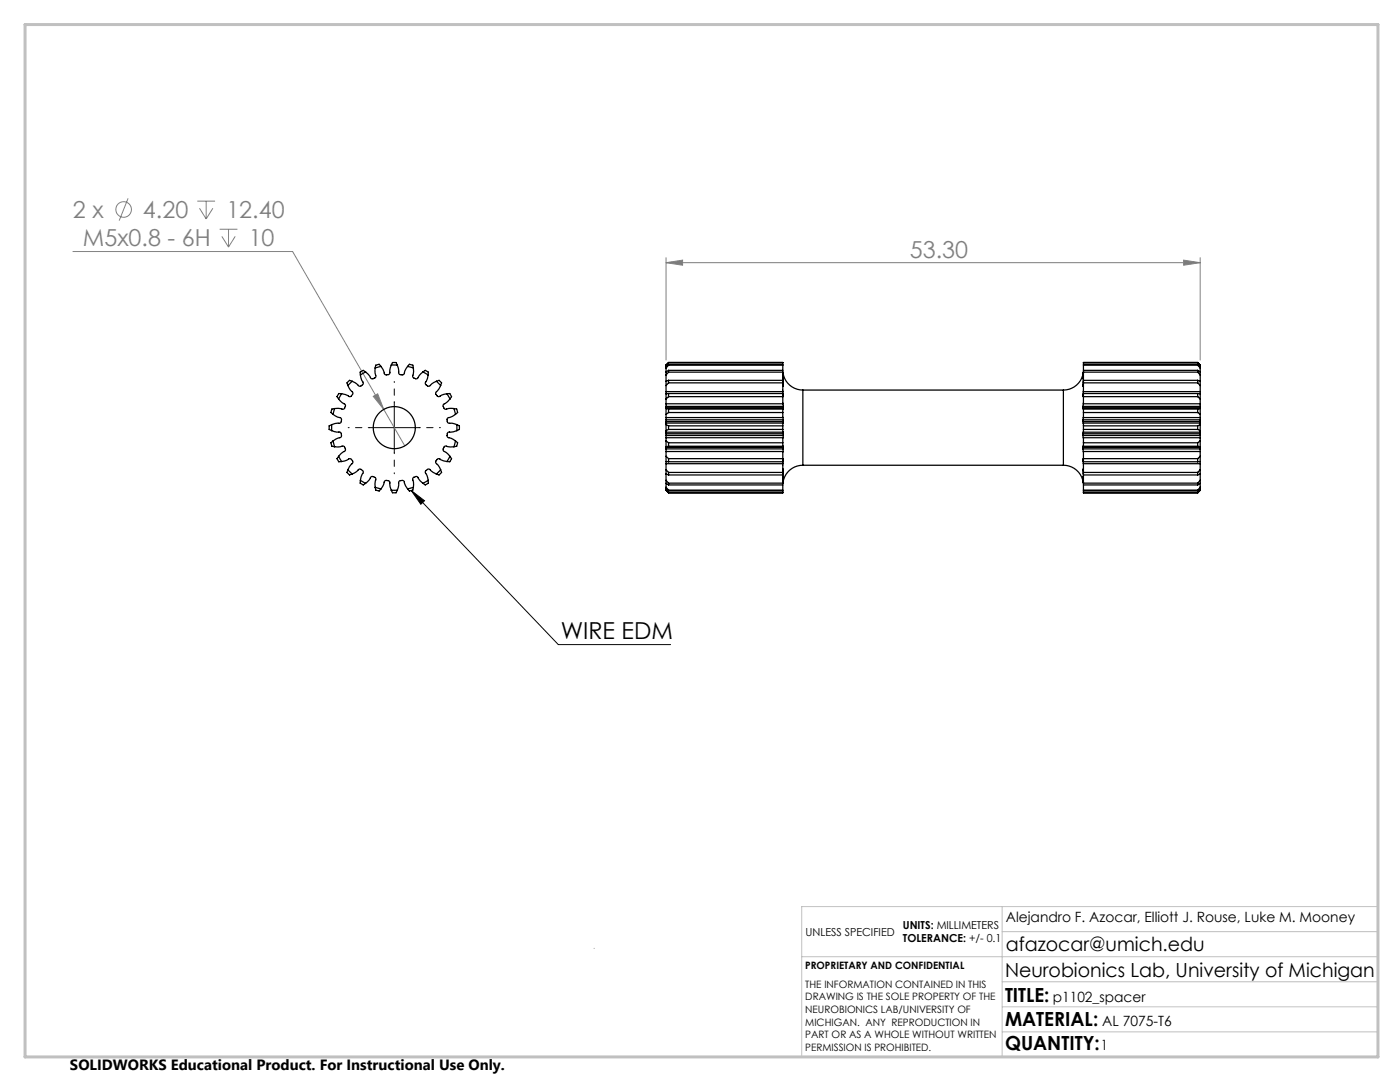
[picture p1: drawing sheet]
<svg xmlns="http://www.w3.org/2000/svg" width="279mm" height="216mm" viewBox="0 0 279 216" stroke-linecap="round" stroke-linejoin="round" font-family="sans-serif">
<g fill="none" stroke="#808080" stroke-width=".2">
<path d="M25.6 39.6l-1.8 4.4M14.5 50.2h43.9l22.4 38.8M39.4 40.1h3.5M39.8 41.6l1.3 2.1M41.1 40.1v3.6M42.5 41.6l-1.4 2.1M43.8 45.7h3.6M44.3 47.2l1.3 2.1M45.6 45.7v3.6M46.9 47.2l-1.3 2.1M132.9 52.4l3.3-.5v1zM132.9 51.4v20.4"/>
<path d="M132.9 52.4h106.6M236.2 51.9l3.3 .5-3.3 .5zM239.5 51.4v20.4M74.5 79.1l.9-.5 1.2 3.1z"/>
<circle cx="24.7" cy="41.8" r="1.56"/>
</g>
<path d="M73.7 85.3h10M78.7 80.3v10M82.1 97.9l29.3 30.7h22.4M82.1 97.9l2.6 2-.7 .7z" fill="none" stroke="#000" stroke-width=".2"/>
<path d="M73.7 85.3h-4.2M78.7 80.3v-4.2M78.7 90.3v4.2M83.7 85.3h4.2" fill="none" stroke="#000" stroke-width=".2" stroke-dasharray="15.2 1.3 1.3 1.3" stroke-dashoffset="15"/>
<path d="M118.6 189.2h.1M160 190.9h115M200 185.9h75M200 180.9v30M200 195.9h75M275 180.9h-115v30M200 205.9h75M200 200.9h75" fill="none" stroke="#c0c0c0" stroke-width=".2"/>
<path d="M5 4.9h270v206h-270z" fill="none" stroke="#c0c0c0" stroke-width=".6"/>
<path d="M82.1 97.9l2.6 2-.7 .7z" fill="#000"/>
<g fill="#808080">
<path d="M74.5 79.1l.9-.5 1.2 3.1z"/>
<path d="M132.9 52.4l3.3-.5v1zM236.2 51.9l3.3 .5-3.3 .5z"/>
</g>
<g fill="none" stroke="#000" stroke-width=".25">
<path d="M67.6 79.6l1.1 1a.6 .6 0 0 1 .1 .7 .6 .6 0 0 1-.6 .3l-1.4-.1M68.2 78.6l-.6 1M68.2 78.6l-.6-.1-.2 .3-.1 .3 .3 .5M69.4 76.9l.9 1.2a.6 .6 0 0 1-.1 .8 .6 .6 0 0 1-.6 .1l-1.4-.4M70.3 76.1l-.9 .8M70.3 76.1l-.5-.2-.3 .2-.3 .3 .2 .5M71.9 74.8l.5 1.4a.6 .6 0 0 1-.2 .7 .6 .6 0 0 1-.7 0l-1.2-.8M73 74.2l-1.1 .6M73 74.2l-.5-.3-.3 .2-.3 .2v.5M74.9 73.4l.1 1.5a.6 .6 0 0 1-.4 .6 .6 .6 0 0 1-.7-.2l-.9-1.1M76 73.1l-1.1 .3M76 73.1l-.3-.4-.4 .1-.3 .1-.1 .5"/>
<path d="M78.1 72.8l-.3 1.5a.6 .6 0 0 1-.5 .5 .6 .6 0 0 1-.6-.4l-.7-1.3M78.1 72.8h1.2M78.1 72.8l.2-.5h.4h.3l.3 .5M79.3 72.8l.3 1.3a.47 .47 0 0 0 0 .5 .47 .47 0 0 0 .5 .2l.5-.1 .2-.7 .5-.9M81.3 73.1l1.2 .3M81.3 73.1l.4-.4 .4 .1 .3 .1 .1 .5M82.5 73.4v1.3a.47 .47 0 0 0-.1 .5 .47 .47 0 0 0 .4 .3h.5l.4-.6 .7-.7M84.4 74.2l1.1 .6M84.4 74.2l.5-.3 .3 .2 .3 .2v.5M85.5 74.8l-.4 1.3a.47 .47 0 0 0-.2 .4 .47 .47 0 0 0 .3 .4l.5 .2 .5-.5 .9-.5M87.1 76.1l.8 .8M87.1 76.1l.5-.2 .3 .2 .2 .3-.2 .5"/>
<path d="M87.9 76.9l-.6 1.1a.47 .47 0 0 0-.4 .4 .47 .47 0 0 0 .2 .5l.5 .2 .6-.3 1-.2M89.2 78.6l.6 1M89.2 78.6l.6-.1 .1 .3 .2 .3-.3 .5M89.8 79.6l-.9 .9a.47 .47 0 0 0-.4 .3 .47 .47 0 0 0 0 .5l.4 .4 .6-.2h1.1M132.9 79.6v1M132.9 78.6v1M132.9 76.9v1.2M132.9 76.1v.8M132.9 78.1v.5M132.9 74.8v1.3M132.9 74.2v.6M132.9 73.4v.8"/>
<path d="M132.9 73.1v.3M132.9 72.8h.1M132.9 72.8v.3M132.9 78.1h23.3M133.4 78.5v.6M133.4 78.5h22.8v.6M133.4 75.9v.5M133.4 75.9h22.8v.5M133.4 73.9v.4M133.4 73.9h22.8v.4M133.4 72.7v.2M133.4 72.7h22.8v.2"/>
<path d="M133.4 72.3h.1M133.4 72.3l-.5 .5M133.4 72.3h22.8M133.4 79.1h22.8M133.4 79.1l-.5 .5M133.4 78.5l-.5 .1M133.4 76.4l-.5 .5M133.4 76.4h22.8M133.4 75.9l-.5 .2M133.4 74.3l-.5 .5M133.4 74.3h22.8M133.4 73.9l-.5 .3"/>
<path d="M133.4 72.9l-.5 .5M133.4 72.9h22.8M133.4 72.7l-.5 .4M156.2 79.1v1.5M156.2 76.4v1.7M156.2 74.3v1.9M156.2 72.9v.9M156.2 72.3h.1M156.2 72.3v.3M156.2 74.3v.2M156.2 78.7h.1M156.2 76.2h.1"/>
<path d="M156.2 76.8h.1M156.2 79h.1M156.2 78.1l.1 .6M156.2 76.9l.1 .1M156.2 76.2l.1 .6M156.2 75.3l.1 .3M156.2 74.9l.1 .5M156.2 74.3l.1 .5-.1-.4M156.3 74.3a4 4 0 0 0 3.9 3.5M156.3 75.4h.1M156.3 77h.1M156.3 79v.1l-.1-.1"/>
<path d="M156.3 78.7v.3M156.3 76.8v.2M156.3 75.4v.2M156.3 75.6h.1M160.2 77.8v15M160.2 77.8h52M212.2 77.8v15M216.1 75.4v.2M216.1 76.8v.2M216.1 78.7v.3M216.1 79l.1 .1v-.1M216.1 79h.1"/>
<path d="M216.1 78.7h.1M216.1 77h.1M216.1 76.8h.1M216.1 75.6h.1M216.1 75.4h.1M216.2 74.3l-.1 .5 .1-.4M216.2 74.9l-.1 .5M216.2 75.3l-.1 .3M216.2 76.2l-.1 .6M216.2 76.9l-.1 .1M216.2 78.1l-.1 .6M216.2 78.1h23.3"/>
<path d="M216.2 76.2h.1M216.2 74.2a4 4 0 0 1-4 3.6M216.2 79.1v1.5M216.2 76.4v1.7M216.2 74.3v1.9M216.2 72.9v.9M216.2 72.3h.1M216.2 72.3h22.8M216.2 79.1h22.8M216.2 76.4h22.8M216.2 74.3h22.8M216.2 72.9h22.8"/>
<path d="M216.2 72.3v.3M216.2 74.3v.2M239 78.5v.6M239 78.5h-22.8v.6M239 75.9v.5M239 75.9h-22.8v.5M239 73.9v.4M239 73.9l.5 .3v.6M239 73.9h-22.8v.4M239 72.7v.2M239 72.7l.5 .4v.3M239 72.7h-22.8v.2"/>
<path d="M239 72.3h.1M239 72.3l.5 .5M239 79.1l.5 .5M239 78.5l.5 .1M239 76.4l.5 .5M239 75.9l.5 .2M239 74.3l.5 .5M239 72.9l.5 .5M239.5 79.6v1M239.5 78.6v1M239.5 76.9v1.2M239.5 76.1v.8"/>
<path d="M239.5 78.1v.5M239.5 74.8v1.3M239.5 73.4v.7M239.5 72.8h.1M239.5 72.8v.2M66.2 85.9l1.4 .3a.6 .6 0 0 1 .5 .5 .6 .6 0 0 1-.3 .6l-1.3 .7M66.2 84.7v1.2M66.2 84.7l-.5 .3v.3v.4l.5 .2M66.5 88l.3 1.1M66.5 82.7l1.3 .6a.6 .6 0 0 1 .3 .6 .6 .6 0 0 1-.5 .6l-1.4 .2M66.5 88l-.5 .4 .1 .3 .1 .3 .6 .1M66.8 89.1l1.4-.1a.6 .6 0 0 1 .6 .4 .6 .6 0 0 1-.1 .7l-1.1 1"/>
<path d="M66.8 81.5l-.3 1.2M66.8 81.5l-.6 .1-.1 .4-.1 .3 .5 .4M67.6 91.1l.6 1M67.6 91.1l-.3 .4 .1 .3 .2 .3h.6M68.2 92.1l1.4-.5a.6 .6 0 0 1 .6 .2 .6 .6 0 0 1 .1 .7l-.9 1.2M69.4 93.7l.9 .9M69.4 93.7l-.2 .6 .3 .2 .3 .3 .5-.2M70.3 94.6l1.2-.8a.6 .6 0 0 1 .7 0 .6 .6 0 0 1 .2 .7l-.5 1.3M71.9 95.8l1.1 .6M71.9 95.8v.6l.3 .2 .3 .2 .5-.4M73 96.4l.9-1.1a.6 .6 0 0 1 .7-.1 .6 .6 0 0 1 .4 .6l-.1 1.4M74.9 97.2l1.1 .3"/>
<path d="M74.9 97.2l.1 .6 .3 .1 .4 .1 .3-.5M76 97.5l.7-1.3a.6 .6 0 0 1 .6-.3 .6 .6 0 0 1 .5 .5l.3 1.4M78.1 97.8h1.2M78.1 97.8l.2 .5h.4h.3l.3-.5M81.3 97.5l-.6-1.1a.47 .47 0 0 0-.1-.4 .47 .47 0 0 0-.5-.1l-.5 .2v.7l-.3 1M82.5 97.2l-1.2 .3M82.5 97.2l-.1 .6-.3 .1-.4 .1-.4-.5M84.4 96.4l-.9-.9a.47 .47 0 0 0-.3-.4 .47 .47 0 0 0-.4 .1l-.4 .3 .1 .7v1M85.5 95.8l-1.1 .6M85.5 95.8v.6l-.3 .2-.3 .2-.5-.4M87.1 94.6l-1.1-.7a.47 .47 0 0 0-.4-.3 .47 .47 0 0 0-.4 .2l-.3 .4 .3 .6 .3 1M87.9 93.7l-.8 .9"/>
<path d="M87.9 93.7l.2 .6-.2 .2-.3 .3-.5-.2M89.2 92.1l-1.2-.4a.47 .47 0 0 0-.5-.2 .47 .47 0 0 0-.4 .3l-.1 .5 .4 .5 .5 .9M89.8 91.1l-.6 1M89.8 91.1l.3 .4-.2 .3-.1 .3h-.6M90.6 81.5l.3 1.2M90.6 89.1h-1.3a.47 .47 0 0 0-.5-.1 .47 .47 0 0 0-.3 .4v.6l.6 .3 .7 .8M90.6 81.5l.5 .1 .1 .4 .1 .3-.4 .4M90.9 82.7l-1.1 .6a.47 .47 0 0 0-.5 .2 .47 .47 0 0 0-.1 .4l.3 .5h.7l1 .3M90.9 88l-.3 1.1M90.9 88l.4 .4-.1 .3-.1 .3-.5 .1M91.2 84.7v1.2M91.2 85.9l-1.3 .3a.47 .47 0 0 0-.5 .1 .47 .47 0 0 0-.2 .4l.2 .6 .6 .1 .9 .6"/>
<path d="M91.2 84.7l.5 .3v.3v.4l-.5 .2M132.9 84.7v1.2M132.9 85.9v.3M132.9 84.4v.3M132.9 82.7v.6M132.9 87.3v.7M132.9 88v1.1l.5-.1M132.9 81.5h23.3v.1M132.9 90.1v1M132.9 91.1v1M132.9 84.1v.3h23.3M132.9 86.2v.3"/>
<path d="M132.9 86.9v.4M132.9 83.3v.5M132.9 86.5v.4M132.9 83.8v.3M132.9 89.6v.5M132.9 80.6v.5M132.9 81.1v.3M132.9 89.2v.4M132.9 92.5v1.2M132.9 93.7v.9M132.9 92.1v.4M132.9 94.6v1.2"/>
<path d="M132.9 95.8v.6M132.9 96.4v.8M132.9 97.2v.3M132.9 97.8h.1M132.9 86.2h23.3M132.9 97.8l.5 .5M132.9 84.7l.5 .3M132.9 83.3h23.3M132.9 87.3h23.3M132.9 88l.5 .4M132.9 80.6h23.3M132.9 90.1h23.3"/>
<path d="M132.9 91.1l.5 .4M132.9 92.1h.5M132.9 86.5h23.4M132.9 84.1h23.4M132.9 83.8h23.4M132.9 86.9h23.4M132.9 89.2h23.4M132.9 81.4h23.4M132.9 81.4h.1M132.9 97.5v.3M132.9 81.1h23.4M132.9 89.6h23.4"/>
<path d="M132.9 92.5h23.3M132.9 93.7l.5 .6M132.9 94.6l.5 .2M132.9 95.8l.5 .6M132.9 96.4l.5 .4M132.9 97.2l.5 .6M132.9 97.5l.5 .5M133.4 85v.7M133.4 81.6v.7M133.4 81.6l-.5-.1v1.2M133.4 88.4v.6M133.4 91.5v.6"/>
<path d="M133.4 94.3v.5M133.4 96.4v.4M133.4 97.8v.2M133.4 98.3h.1M133.4 98.3h22.8M133.4 85h22.8M133.4 85.7h22.8M133.4 85.7l-.5 .2M133.4 82.3l-.5 .4M133.4 82.3h22.8M133.4 81.6h22.8M133.4 88.4h22.8"/>
<path d="M133.4 89h22.8M133.4 91.5h22.8M133.4 94.3h22.8M133.4 94.8h22.8M133.4 96.4h22.8M133.4 97.8h22.8M156.2 85v.7M156.2 85.7v.5M156.2 84.4v.6M156.2 82.3v1M156.2 81.6v.7M156.2 88.4v.6"/>
<path d="M156.2 89v.2h-23.3M156.2 89.2l.1-.2v.2M156.2 91.5v.6h-22.8M156.2 94.3v.5M156.2 94.8v1.6M156.2 96.4v.4h-22.8M156.2 96.8v1M156.2 97.8v.2h-22.8M156.2 98.3h.1M156.2 84.4h.1M156.2 96.2v.1M156.2 98.1v.2"/>
<path d="M156.2 92h.1M156.2 94.5h.1M156.2 86.2h.1M156.2 93.9h.1M156.2 91.7h.1M156.2 87.3v1.1M156.2 96.2l.1-.3-.1 .5M156.2 91.6l.1-.1v.2M156.2 83.3l.1 .5M156.2 80.6l.1 .5M156.2 90.1v1.4M156.2 92.5v1.8"/>
<path d="M156.2 94.5v.3M156.2 84.5h.1M156.3 86.2h-.1M156.3 95.2h.1M156.3 93.7h.1M156.3 86.2v.3M156.3 95.1h.1M156.3 95.2l-.1 .6M156.3 95.1v.1M156.3 95.1l-.1 .2M156.3 93.9l-.1 .6M156.3 93.7v.2"/>
<path d="M156.3 93.7l-.1 .1M156.3 92l-.1 .5M156.3 91.7v.3M156.3 89.6l-.1 .5M156.3 89.2v.4M156.3 86.9l-.1 .4M156.3 86.5v.4M156.3 84.1v.4M156.3 83.8v.3M156.3 81.4l-.1 .2M156.3 81.1v.3M160.2 92.8a4 4 0 0 0-4 3.6"/>
<path d="M160.2 92.8h52M212.2 92.8a4 4 0 0 1 4 3.5M216.1 81.1v.3M216.1 81.4l.1 .2M216.1 83.8v.3M216.1 84.1l.1 .4M216.1 86.5v.4M216.1 86.9l.1 .4M216.1 89.2v.4M216.1 89.6l.1 .5M216.1 91.7v.3M216.1 92l.1 .5"/>
<path d="M216.1 93.7l.1 .1M216.1 93.7v.2M216.1 93.9l.1 .6M216.1 95.1v.1M216.1 95.2l.1 .6M216.1 86.5h23.4M216.1 84.1h23.4M216.1 83.8h23.4M216.1 86.9h23.4M216.1 89.2h23.4M216.1 81.4h23.4M216.1 81.1h23.4"/>
<path d="M216.1 89.6h23.4M216.1 91.7h.1M216.1 92h.1M216.1 93.7h.1M216.1 93.9h.1M216.1 95.1h.1M216.1 95.2h.1M216.1 95.1l.1 .2M216.2 86.2l-.1 .3M216.2 86.2h.1M216.2 87.3v1.1M216.2 80.6l-.1 .5"/>
<path d="M216.2 83.3l-.1 .5M216.2 91.6v-.1l-.1 .2M216.2 96.2l-.1-.3 .1 .5M216.2 90.1v1.4M216.2 92.5v1.8M216.2 83.3h23.3M216.2 87.3h23.3M216.2 84.5h.1M216.2 94.5v.3M216.2 80.6h23.3M216.2 90.1h23.3M216.2 92.5h23.3"/>
<path d="M216.2 94.5h.1M216.2 86.2h23.3M216.2 84.4h23.3M216.2 85v.7M216.2 85.7v.5M216.2 84.4v.6M216.2 82.3v1M216.2 88.4v.6M216.2 81.6v.7M216.2 89v.2h23.3M216.2 89.2v-.2l-.1 .2M216.2 91.5v.6h22.8"/>
<path d="M216.2 94.3v.5M216.2 94.8v1.6M216.2 96.4v.4h22.8M216.2 96.8v1M216.2 97.8v.2h22.8M216.2 98.3h.1M216.2 98.3h22.8M216.2 85h22.8M216.2 85.7h22.8M216.2 84.4h.1M216.2 82.3h22.8M216.2 81.6h22.8"/>
<path d="M216.2 88.4h22.8M216.2 89h22.8M216.2 91.5h22.8M216.2 94.3h22.8M216.2 94.8h22.8M216.2 96.4h22.8M216.2 97.8h22.8M216.2 96.2v.1M216.2 98.1v.2M239 85v.7M239 88.4v.6M239 81.6l.5-.1v1.2"/>
<path d="M239 81.6v.7M239 91.5v.6M239 94.3v.5M239 96.4v.4M239 97.8v.2M239 98.3h.1M239 85.7l.5 .2M239 82.3l.5 .4M239.5 84.7v1.2M239.5 85.9v.3M239.5 84.4v.3M239.5 82.7v.6"/>
<path d="M239.5 88v1.1l-.5-.1M239.5 87.3v.7M239.5 81.5h-23.3v.1M239.5 90.1v1M239.5 91.1v1M239.5 86.2v.3M239.5 84.1v.3M239.5 83.3v.5M239.5 86.9v.4M239.5 86.5v.4M239.5 83.8v.3M239.5 80.6v.5"/>
<path d="M239.5 89.6v.5M239.5 81.1v.3M239.5 89.2v.4M239.5 92.5v1.2M239.5 93.7v.9M239.5 92.1v.4M239.5 94.6v1.2M239.5 95.8v.6l-.5 .4M239.5 96.5v.7M239.5 97.2v.3l-.5 .5M239.5 97.8h.1M239.5 97.8l-.5 .5"/>
<path d="M239.5 84.7l-.5 .3M239.5 88l-.5 .4M239.5 91.1l-.5 .4M239.5 92.1h-.5M239.5 81.4h.1M239.5 97.6v.2M239.5 93.7l-.5 .6M239.5 94.6l-.5 .2M239.5 95.8l-.5 .6M239.5 97.2l-.5 .6"/>
<circle cx="78.7" cy="85.3" r="4.2"/>
</g>
<g font-size="4.7" fill="#808080">
<text x="14.5" y="43.5">2 x</text>
<text x="28.5" y="43.5">4.20</text>
<text x="45.2" y="43.5">12.40</text>
<text x="16.6" y="49.1">M5x0.8 - 6H</text>
<text x="49.6" y="49.1">10</text>
<text x="181.6" y="51.4">53.30</text>
</g>
<text font-size="4.7" x="111.9" y="127.6">WIRE EDM</text>
<g font-size="3.9">
<text x="200.7" y="189.8">afazocar@umich.edu</text>
<text x="200.6" y="194.9">Neurobionics Lab, University of Michigan</text>
<text x="200.6" y="199.8">TITLE:</text>
<text x="200.6" y="209.5">QUANTITY:</text>
<text x="200.6" y="204.6">MATERIAL:</text>
</g>
<text font-size="3" x="14" y="213.5">SOLIDWORKS Educational Product. For Instructional Use Only.</text>
<g font-size="2.8">
<text x="200.7" y="183.9">Alejandro F. Azocar, Elliott J. Rouse, Luke M. Mooney</text>
<text x="210.1" y="199.8">p1102_spacer</text>
<text x="219.7" y="209.5">1</text>
<text x="220" y="204.6">AL 7075-T6</text>
</g>
<g font-size="2.2">
<text x="180.2" y="185.3">UNITS: MILLIMETERS</text>
<text x="160.8" y="186.8">UNLESS SPECIFIED</text>
<text x="180.2" y="188">TOLERANCE: +/- 0.1</text>
</g>
<g font-size="2">
<text x="160.7" y="193.4">PROPRIETARY AND CONFIDENTIAL</text>
<text x="160.7" y="197.1">THE INFORMATION CONTAINED IN THIS</text>
<text x="160.7" y="199.6">DRAWING IS THE SOLE PROPERTY OF THE</text>
<text x="160.7" y="202.1">NEUROBIONICS LAB/UNIVERSITY OF</text>
<text x="160.7" y="204.6">MICHIGAN. ANY REPRODUCTION IN</text>
<text x="160.7" y="207.2">PART OR AS A WHOLE WITHOUT WRITTEN</text>
<text x="160.7" y="209.7">PERMISSION IS PROHIBITED.</text>
</g>
</svg>
